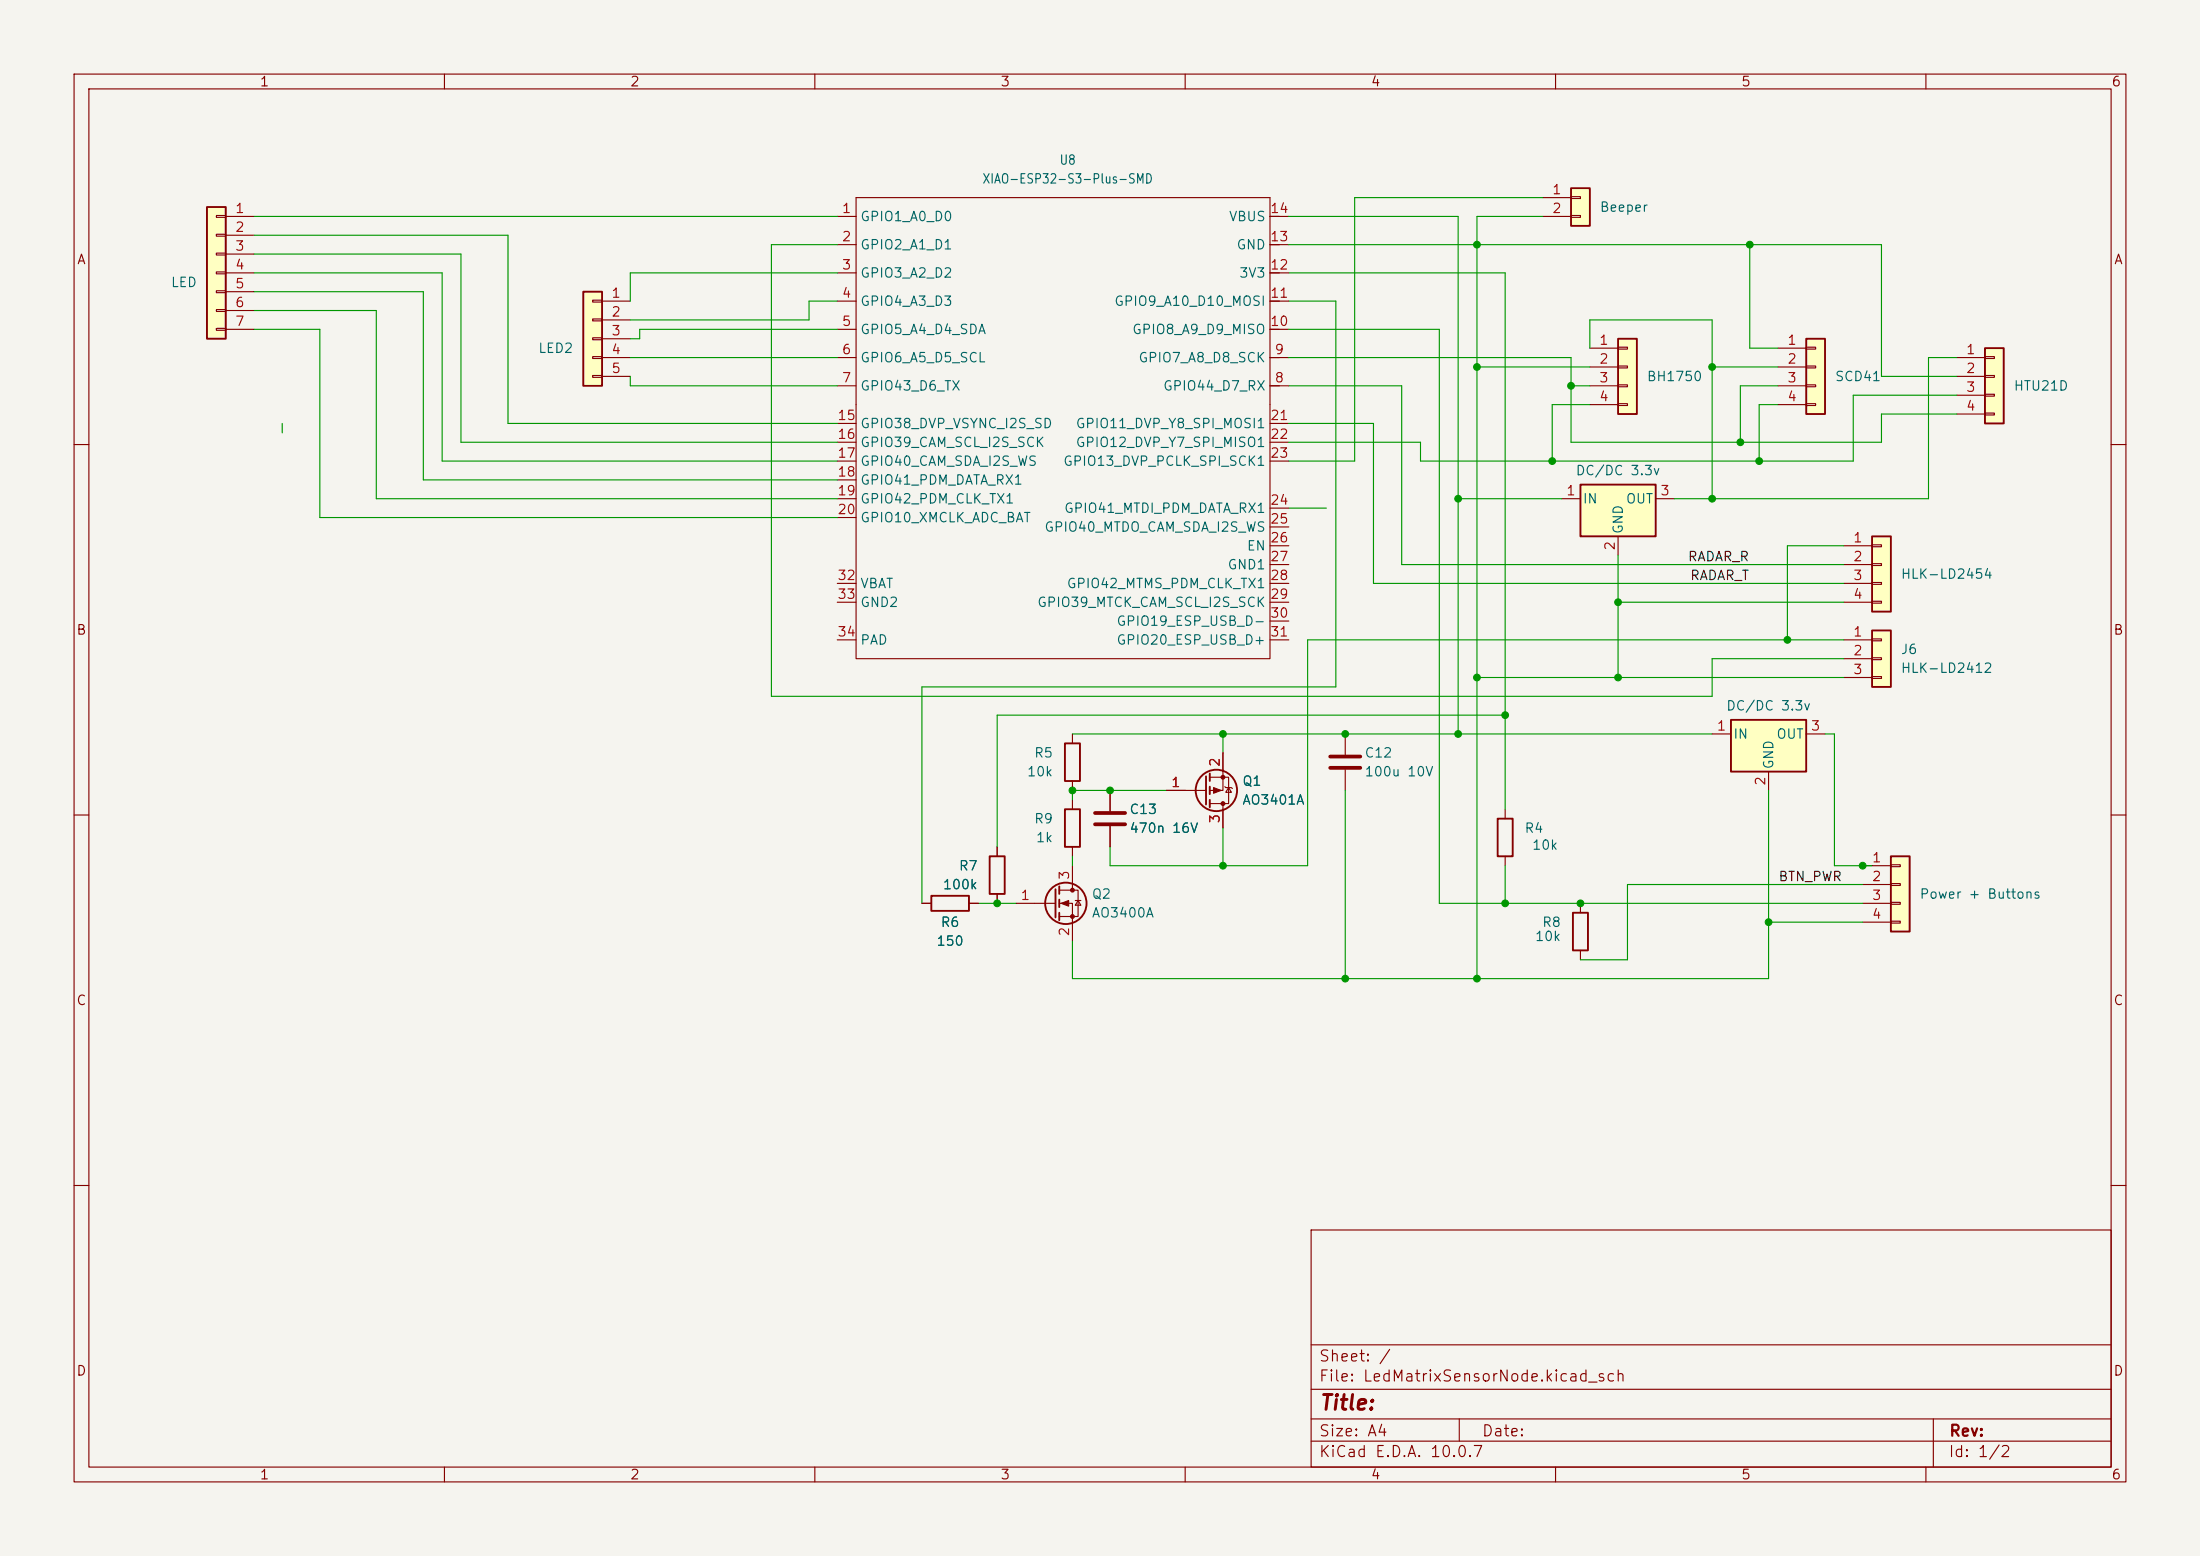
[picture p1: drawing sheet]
<svg xmlns="http://www.w3.org/2000/svg" width="297mm" height="210mm" viewBox="0 0 297 210" stroke-linecap="round" stroke-linejoin="round" font-family="sans-serif">
<path d="M0 0h297v210h-297z" fill="#f5f4ef" stroke="#f5f4ef" stroke-width=".14"/>
<g fill="none" stroke="#840000" stroke-width=".15">
<path d="M10 10h277v190h-277zM12 12h273v186h-273zM60 10v2M110 10v2M160 10v2M210 10v2M260 10v2M113 29.2h2.6M113 33h2.6M113 36.8h2.6M115.6 26.7h55.8v62.2h-55.8zM171.4 29.2h2.6"/>
<path d="M171.4 33h2.6M171.4 36.8h2.6M113 40.6h2.6M113 44.5h2.6M113 48.3h2.6M113 52.1h2.6M113 57.2h2.6M113 59.7h2.6M171.4 40.6h2.6M171.4 44.5h2.6M171.4 48.3h2.6M171.4 52.1h2.6"/>
<path d="M171.4 57.2h2.6M171.4 59.7h2.6M10 60h2M113 62.2h2.6M113 64.8h2.6M113 67.3h2.6M113 69.9h2.6M113 78.7h2.6M171.4 62.2h2.6M171.4 68.6h2.6M171.4 71.1h2.6M171.4 73.7h2.6"/>
<path d="M171.4 76.2h2.6M171.4 78.7h2.6M285 60h2M113 81.3h2.6M113 86.4h2.6M171.4 81.3h2.6M171.4 83.8h2.6M171.4 86.4h2.6M181.6 99.1v2.8M10 110h2M144.8 108v1.2M144.8 114.3v1.3"/>
<path d="M144.8 116.8v3.3M157.5 106.7h5.3M163.3 104.9h2.6v3.6h-2.6M165.1 101.6v5.1h-1.8M165.1 108.5v3.3M165.4 106.2l.1 .1h.7l.2 .1M165.9 106.3l.3 .6h-.7zM181.6 103.9v2.8M285 110h2M137.2 121.9h5.3M143 120.1h2.5v3.6h-2.5M143 121.9h1.8v5.1"/>
<path d="M145.2 121.5h.7M145.5 121.5l.4 .7h-.7zM10 160h2M177 166h108v32h-108zM285 160h2M60 198v2M110 198v2M160 198v2M177 194.5h108M177 191.5h108M177 187.5h108M177 181.5h108"/>
<path d="M197 191.5v3M210 198v2M260 198v2M261 191.5v6.5"/>
</g>
<g fill="none" stroke="#840000" stroke-width=".25">
<path d="M143 119.6v1.1M143.8 109.2h2v5.1h-2zM162.8 104.8v3.8M163.3 104.4v1M163.3 106.2v1M163.3 108v1M142.5 120v3.8M143 121.4v1M143 123.2v1"/>
<circle cx="164.2" cy="106.7" r="2.79"/>
<circle cx="143.9" cy="121.9" r="2.79"/>
</g>
<g fill="#840000" stroke="#840000" stroke-width=".15">
<path d="M163.8 106.3l1 .4-1 .4z"/>
<path d="M143.3 121.9l1-.4v.8z"/>
<circle cx="165.1" cy="108.5" r=".25"/>
<circle cx="165.1" cy="104.9" r=".25"/>
<circle cx="144.8" cy="120.1" r=".25"/>
<circle cx="144.8" cy="123.7" r=".25"/>
</g>
<path d="M179.6 102.1h4M179.6 103.6h4" fill="none" stroke="#840000" stroke-width=".51"/>
<path d="M233.7 97.2h10.1v6.9h-10.1z" fill="#ffffc2"/>
<path d="M233.7 97.2h10.1v6.9h-10.1zM133.6 115.6h2v5.1h-2zM143.8 100.3h2v5.1h-2zM125.7 120.9h5.1v2h-5.1z" fill="none" stroke="#840000" stroke-width=".25"/>
<path d="M144.8 99.1v1.2M231.1 99.1h2.6M243.8 99.1h2.6M134.6 114.3v1.3M144.8 105.4v1.3M149.9 106.7v2.8M149.9 111.5v2.8M238.8 104.1v2.6M124.5 121.9h1.2M130.8 121.9h1.3M134.6 120.7v1.2" fill="none" stroke="#840000" stroke-width=".15"/>
<path d="M147.8 109.7h4.1M147.8 111.3h4.1" fill="none" stroke="#840000" stroke-width=".51"/>
<path d="M212.1 25.4h2.5v5.1h-2.5z" fill="#ffffc2"/>
<path d="M212.1 25.4h2.5v5.1h-2.5z" fill="none" stroke="#840000" stroke-width=".25"/>
<path d="M208.3 26.7h3.8M208.3 29.2h3.8M212.1 26.5h1.3v.3h-1.3zM212.1 29.1h1.3v.2h-1.3z" fill="none" stroke="#840000" stroke-width=".15"/>
<path d="M255.3 115.6h2.5v10.1h-2.5z" fill="#ffffc2"/>
<path d="M255.3 115.6h2.5v10.1h-2.5z" fill="none" stroke="#840000" stroke-width=".25"/>
<path d="M251.5 116.8h3.8M251.5 119.4h3.8M255.3 116.7h1.2v.3h-1.2zM255.3 119.3h1.2v.2h-1.2zM251.5 121.9h3.8M251.5 124.5h3.8M255.3 121.8h1.2v.2h-1.2zM255.3 124.3h1.2v.3h-1.2z" fill="none" stroke="#840000" stroke-width=".15"/>
<path d="M252.7 85.1h2.6v7.6h-2.6z" fill="#ffffc2"/>
<path d="M252.7 85.1h2.6v7.6h-2.6zM202.2 110.5h2v5.1h-2zM212.3 123.2h2.1v5.1h-2.1z" fill="none" stroke="#840000" stroke-width=".25"/>
<path d="M248.9 86.4h3.8M248.9 88.9h3.8M248.9 91.4h3.8M252.7 86.2h1.3v.3h-1.3zM252.7 88.8h1.3v.2h-1.3zM252.7 91.3h1.3v.3h-1.3zM203.2 109.2v1.3M203.2 115.6v1.2M213.4 121.9v1.3M213.4 128.3v1.2" fill="none" stroke="#840000" stroke-width=".15"/>
<path d="M78.7 39.4h2.6v12.7h-2.6z" fill="#ffffc2"/>
<path d="M78.7 39.4h2.6v12.7h-2.6z" fill="none" stroke="#840000" stroke-width=".25"/>
<path d="M80 40.5h1.3v.3h-1.3zM80 43.1h1.3v.2h-1.3zM80 45.6h1.3v.2h-1.3zM80 48.1h1.3v.3h-1.3zM80 50.7h1.3v.2h-1.3zM81.3 40.6h3.8M81.3 43.2h3.8M81.3 45.7h3.8M81.3 48.3h3.8M81.3 50.8h3.8" fill="none" stroke="#840000" stroke-width=".15"/>
<path d="M243.8 45.7h2.6v10.2h-2.6z" fill="#ffffc2"/>
<path d="M243.8 45.7h2.6v10.2h-2.6z" fill="none" stroke="#840000" stroke-width=".25"/>
<path d="M240 47h3.8M240 49.5h3.8M240 52.1h3.8M240 54.6h3.8M243.8 46.9h1.3v.2h-1.3zM243.8 49.4h1.3v.3h-1.3zM243.8 51.9h1.3v.3h-1.3zM243.8 54.5h1.3v.2h-1.3z" fill="none" stroke="#840000" stroke-width=".15"/>
<path d="M27.9 27.9h2.6v17.8h-2.6z" fill="#ffffc2"/>
<path d="M27.9 27.9h2.6v17.8h-2.6z" fill="none" stroke="#840000" stroke-width=".25"/>
<g fill="none" stroke="#840000" stroke-width=".15">
<path d="M29.2 29.1h1.3v.2h-1.3zM29.2 31.6h1.3v.3h-1.3zM29.2 34.2h1.3v.2h-1.3zM29.2 36.7h1.3v.3h-1.3zM29.2 39.2h1.3v.3h-1.3zM30.5 29.2h3.8M30.5 31.8h3.8M30.5 34.3h3.8M30.5 36.8h3.8M30.5 39.4h3.8M29.2 41.8h1.3v.2h-1.3zM29.2 44.3h1.3v.3h-1.3z"/>
<path d="M30.5 41.9h3.8M30.5 44.5h3.8"/>
</g>
<path d="M252.7 72.4h2.6v10.2h-2.6z" fill="#ffffc2"/>
<path d="M252.7 72.4h2.6v10.2h-2.6z" fill="none" stroke="#840000" stroke-width=".25"/>
<path d="M248.9 73.7h3.8M248.9 76.2h3.8M248.9 78.7h3.8M252.7 73.5h1.3v.3h-1.3zM252.7 76.1h1.3v.2h-1.3zM252.7 78.6h1.3v.3h-1.3zM248.9 81.3h3.8M252.7 81.2h1.3v.2h-1.3z" fill="none" stroke="#840000" stroke-width=".15"/>
<path d="M268 47h2.5v10.2h-2.5z" fill="#ffffc2"/>
<path d="M268 47h2.5v10.2h-2.5z" fill="none" stroke="#840000" stroke-width=".25"/>
<path d="M264.2 48.3h3.8M264.2 50.8h3.8M264.2 53.3h3.8M264.2 55.9h3.8M268 48.1h1.2v.3h-1.2zM268 50.7h1.2v.2h-1.2zM268 53.2h1.2v.3h-1.2zM268 55.8h1.2v.2h-1.2z" fill="none" stroke="#840000" stroke-width=".15"/>
<path d="M213.4 65.4h10.1v7h-10.1z" fill="#ffffc2"/>
<path d="M213.4 65.4h10.1v7h-10.1z" fill="none" stroke="#840000" stroke-width=".25"/>
<path d="M210.8 67.3h2.6M218.4 72.4v2.5M223.5 67.3h2.6" fill="none" stroke="#840000" stroke-width=".15"/>
<path d="M218.4 45.7h2.6v10.2h-2.6z" fill="#ffffc2"/>
<path d="M218.4 45.7h2.6v10.2h-2.6z" fill="none" stroke="#840000" stroke-width=".25"/>
<g fill="none" stroke="#840000" stroke-width=".15">
<path d="M214.6 47h3.8M214.6 49.5h3.8M214.6 52.1h3.8M214.6 54.6h3.8M218.4 46.9h1.3v.2h-1.3zM218.4 49.4h1.3v.3h-1.3zM218.4 51.9h1.3v.3h-1.3zM218.4 54.5h1.3v.2h-1.3zM134.6 114.3v1.3M149.9 106.7v2.8M149.9 111.5v2.8M157.5 106.7h2.5"/>
<path d="M165.1 101.6v2.5M165.1 109.2v2.6M124.5 121.9h1.2M130.8 121.9h1.3M134.6 120.7v1.2"/>
</g>
<g fill="none" stroke="#009600" stroke-width=".15">
<path d="M34.3 36.8h25.4v25.4h53.3M34.3 29.2h78.7M34.3 39.4h22.8v25.4h55.9M34.3 34.3h27.9v25.4h50.8M34.3 31.8h34.3v25.4h44.4M113 33h-8.9v61h127v-5.1h17.8M113 36.8h-27.9v3.8M174 33h80v17.8h10.2M174 36.8h29.2v72.4M174 29.2h22.8v69.9M208.3 29.2h-8.9v102.9M208.3 26.7h-25.4v35.5h-8.9"/>
<path d="M236.2 33v14h3.8M34.3 44.5h8.9v25.4h69.8M34.3 41.9h16.5v25.4h62.2M38.1 57.2v1.2M85.1 50.8v1.3h27.9M85.1 48.3h27.9M113 44.5h-26.6v1.2h-1.3M113 40.6h-3.8v2.6h-24.1M174 48.3h38.1v11.4h41.9v-3.8h10.2M174 52.1h15.2v24.1h59.7M174 44.5h20.3v77.4h57.2M174 40.6h6.3v52.1h-55.8v29.2"/>
<path d="M174 57.2h11.4v21.5h63.5M199.4 49.5h15.2M212.1 52.1h2.5M214.6 54.6h-5.1v7.6M214.6 47v-3.8h16.5v24.1M231.1 49.5h8.9M240 54.6h-2.5v7.6M240 52.1h-5.1v7.6M264.2 48.3h-3.9v19h-34.2M264.2 53.3h-14v8.9h-58.4v-2.5h-17.8M174 68.6h5.1M196.8 67.3h14"/>
<path d="M218.4 74.9v16.5M248.9 73.7h-7.6v12.7M144.8 99.1h86.3M165.1 99.1v2.5M199.4 91.4h49.5M203.2 96.5h-68.6v17.8M218.4 81.3h30.5M246.4 99.1h1.2v17.7h5.1M248.9 86.4h-72.4v30.4h-26.6v-2.5M144.8 115.6v1.2M157.5 106.7h-12.7v1.3M165.1 111.8v5"/>
<path d="M181.6 106.7v25.4M203.2 116.8v5.1M238.8 106.7v25.4h-94v-5.1M251.5 119.4h-31.8v10.1h-6.3M132.1 121.9h5.1M238.8 124.5h12.7"/>
</g>
<g fill="#009600" stroke="#009600" stroke-width=".14">
<circle cx="196.8" cy="67.3" r=".46"/>
<circle cx="241.3" cy="86.4" r=".46"/>
<circle cx="218.4" cy="81.3" r=".46"/>
<circle cx="209.5" cy="62.2" r=".46"/>
<circle cx="199.4" cy="49.5" r=".46"/>
<circle cx="144.8" cy="106.7" r=".46"/>
<circle cx="199.4" cy="33" r=".46"/>
<circle cx="212.1" cy="52.1" r=".46"/>
<circle cx="165.1" cy="116.8" r=".46"/>
<circle cx="134.6" cy="121.9" r=".46"/>
<circle cx="149.9" cy="106.7" r=".46"/>
<circle cx="203.2" cy="96.5" r=".46"/>
<circle cx="218.4" cy="91.4" r=".46"/>
<circle cx="196.8" cy="99.1" r=".46"/>
<circle cx="199.4" cy="91.4" r=".46"/>
<circle cx="238.8" cy="124.5" r=".46"/>
<circle cx="181.6" cy="132.1" r=".46"/>
<circle cx="199.4" cy="132.1" r=".46"/>
<circle cx="251.5" cy="116.8" r=".46"/>
<circle cx="165.1" cy="99.1" r=".46"/>
<circle cx="181.6" cy="99.1" r=".46"/>
<circle cx="213.4" cy="121.9" r=".46"/>
<circle cx="203.2" cy="121.9" r=".46"/>
<circle cx="231.1" cy="49.5" r=".46"/>
<circle cx="237.5" cy="62.2" r=".46"/>
<circle cx="234.9" cy="59.7" r=".46"/>
<circle cx="231.1" cy="67.3" r=".46"/>
<circle cx="236.2" cy="33" r=".46"/>
</g>
<text font-size="2" fill="#840000" x="178" y="190.8">Title:</text>
<g font-size="1.5" fill="#840000">
<text x="178" y="184.1">Sheet: /</text>
<text x="178" y="186.8">File: LedMatrixSensorNode.kicad_sch</text>
<text x="178" y="197">KiCad E.D.A. 10.0.7</text>
<text x="178" y="194.2">Size: A4</text>
<text x="200" y="194.2">Date:</text>
<text x="263" y="197">Id: 1/2</text>
<text x="263" y="194.2">Rev:</text>
</g>
<g font-size="1.3" fill="#840000">
<text x="35" y="12">1</text>
<text x="85" y="12">2</text>
<text x="135" y="12">3</text>
<text x="185" y="12">4</text>
<text x="235" y="12">5</text>
<text x="285" y="12">6</text>
<text x="10.3" y="36">A</text>
<text x="285.3" y="36">A</text>
<text x="10.2" y="86">B</text>
<text x="285.2" y="86">B</text>
<text x="10.2" y="136">C</text>
<text x="285.2" y="136">C</text>
<text x="10.2" y="186">D</text>
<text x="285.2" y="186">D</text>
<text x="35" y="200">1</text>
<text x="85" y="200">2</text>
<text x="135" y="200">3</text>
<text x="185" y="200">4</text>
<text x="235" y="200">5</text>
<text x="285" y="200">6</text>
</g>
<g font-size="1.3" fill="#006464">
<text x="143" y="22.6">U8</text>
<text x="132.5" y="25.1">XIAO-ESP32-S3-Plus-SMD</text>
<text x="215.9" y="28.9">Beeper</text>
<text x="116.1" y="30.2">GPIO1_A0_D0</text>
<text x="116.1" y="34">GPIO2_A1_D1</text>
<text x="165.8" y="30.2">VBUS</text>
<text x="166.8" y="34">GND</text>
<text x="23" y="39.1">LED</text>
<text x="116.1" y="37.8">GPIO3_A2_D2</text>
<text x="116.1" y="41.6">GPIO4_A3_D3</text>
<text x="150.3" y="41.6">GPIO9_A10_D10_MOSI</text>
<text x="167.2" y="37.8">3V3</text>
<text x="72.6" y="48">LED2</text>
<text x="116.1" y="45.4">GPIO5_A4_D4_SDA</text>
<text x="152.8" y="45.4">GPIO8_A9_D9_MISO</text>
<text x="116.1" y="49.2">GPIO6_A5_D5_SCL</text>
<text x="116.1" y="53">GPIO43_D6_TX</text>
<text x="153.6" y="49.2">GPIO7_A8_D8_SCK</text>
<text x="156.9" y="53">GPIO44_D7_RX</text>
<text x="222.2" y="51.8">BH1750</text>
<text x="247.6" y="51.8">SCD41</text>
<text x="271.8" y="53">HTU21D</text>
<text x="116.1" y="58.1">GPIO38_DVP_VSYNC_I2S_SD</text>
<text x="145.1" y="58.1">GPIO11_DVP_Y8_SPI_MOSI1</text>
<text x="116.1" y="60.7">GPIO39_CAM_SCL_I2S_SCK</text>
<text x="116.1" y="63.2">GPIO40_CAM_SDA_I2S_WS</text>
<text x="116.1" y="65.7">GPIO41_PDM_DATA_RX1</text>
<text x="143.4" y="63.2">GPIO13_DVP_PCLK_SPI_SCK1</text>
<text x="145.1" y="60.7">GPIO12_DVP_Y7_SPI_MISO1</text>
<text x="212.6" y="64.5">DC/DC 3.3v</text>
<text x="116.1" y="68.3">GPIO42_PDM_CLK_TX1</text>
<text x="116.1" y="70.8">GPIO10_XMCLK_ADC_BAT</text>
<text x="143.6" y="69.5">GPIO41_MTDI_PDM_DATA_RX1</text>
<text x="213.6" y="68.3">IN</text>
<text x="219.4" y="68.3">OUT</text>
<text x="140.9" y="72.1">GPIO40_MTDO_CAM_SDA_I2S_WS</text>
<text x="165.6" y="77.2">GND1</text>
<text x="168.2" y="74.6">EN</text>
<text x="219.4" y="72.2" transform="rotate(-90 219.4 72.2)">GND</text>
<text x="116.1" y="79.7">VBAT</text>
<text x="116.1" y="82.2">GND2</text>
<text x="139.9" y="82.2">GPIO39_MTCK_CAM_SCL_I2S_SCK</text>
<text x="143.9" y="79.7">GPIO42_MTMS_PDM_CLK_TX1</text>
<text x="256.5" y="78.4">HLK-LD2454</text>
<text x="116.1" y="87.3">PAD</text>
<text x="150.6" y="84.8">GPIO19_ESP_USB_D-</text>
<text x="150.6" y="87.3">GPIO20_ESP_USB_D+</text>
<text x="256.5" y="88.6">J6</text>
<text x="256.5" y="91.1">HLK-LD2412</text>
<text x="232.9" y="96.2">DC/DC 3.3v</text>
<text x="233.9" y="100">IN</text>
<text x="239.7" y="100">OUT</text>
<text x="138.6" y="105.1">10k</text>
<text x="139.5" y="102.6">R5</text>
<text x="167.6" y="106.4">Q1</text>
<text x="184.1" y="102.6">C12</text>
<text x="184.1" y="105.1">100u 10V</text>
<text x="239.7" y="103.9" transform="rotate(-90 239.7 103.9)">GND</text>
<text x="139.5" y="111.5">R9</text>
<text x="139.8" y="114">1k</text>
<text x="152.4" y="110.2">C13</text>
<text x="152.4" y="112.7">470n 16V</text>
<text x="167.6" y="108.9">AO3401A</text>
<text x="205.7" y="112.7">R4</text>
<text x="129.4" y="117.8">R7</text>
<text x="206.7" y="115">10k</text>
<text x="126.9" y="125.4">R6</text>
<text x="127.2" y="120.3">100k</text>
<text x="147.3" y="121.6">Q2</text>
<text x="147.3" y="124.2">AO3400A</text>
<text x="208.1" y="125.4">R8</text>
<text x="259.1" y="121.6">Power + Buttons</text>
<text x="126.3" y="128">150</text>
<text x="207.1" y="127.3">10k</text>
</g>
<g font-size="1.3" fill="#a90000">
<text x="31.7" y="29.1">1</text>
<text x="113.6" y="29.1">1</text>
<text x="171.4" y="29.1">14</text>
<text x="209.5" y="26.5">1</text>
<text x="209.5" y="29.1">2</text>
<text x="31.7" y="31.6">2</text>
<text x="31.7" y="34.2">3</text>
<text x="113.6" y="32.9">2</text>
<text x="171.4" y="32.9">13</text>
<text x="31.7" y="36.7">4</text>
<text x="31.7" y="39.2">5</text>
<text x="31.7" y="41.8">6</text>
<text x="82.5" y="40.5">1</text>
<text x="113.6" y="36.7">3</text>
<text x="113.6" y="40.5">4</text>
<text x="171.4" y="40.5">11</text>
<text x="171.4" y="36.7">12</text>
<text x="31.7" y="44.3">7</text>
<text x="82.5" y="43">2</text>
<text x="82.5" y="45.6">3</text>
<text x="113.6" y="44.3">5</text>
<text x="171.4" y="44.3">10</text>
<text x="215.8" y="46.9">1</text>
<text x="241.2" y="46.9">1</text>
<text x="82.5" y="48.1">4</text>
<text x="82.5" y="50.7">5</text>
<text x="113.6" y="48.1">6</text>
<text x="113.6" y="51.9">7</text>
<text x="172" y="51.9">8</text>
<text x="172" y="48.1">9</text>
<text x="215.8" y="49.4">2</text>
<text x="215.8" y="51.9">3</text>
<text x="241.2" y="49.4">2</text>
<text x="241.2" y="51.9">3</text>
<text x="265.3" y="48.1">1</text>
<text x="265.3" y="50.7">2</text>
<text x="265.3" y="53.2">3</text>
<text x="113" y="57">15</text>
<text x="113" y="59.6">16</text>
<text x="171.4" y="57">21</text>
<text x="171.4" y="59.6">22</text>
<text x="215.8" y="54.5">4</text>
<text x="241.2" y="54.5">4</text>
<text x="265.3" y="55.7">4</text>
<text x="113" y="62.1">17</text>
<text x="113" y="64.6">18</text>
<text x="171.4" y="62.1">23</text>
<text x="113" y="67.2">19</text>
<text x="113" y="69.7">20</text>
<text x="171.4" y="68.4">24</text>
<text x="171.4" y="71">25</text>
<text x="211.4" y="67.2">1</text>
<text x="224.1" y="67.2">3</text>
<text x="171.4" y="73.5">26</text>
<text x="171.4" y="76.1">27</text>
<text x="218.3" y="74.4" transform="rotate(-90 218.3 74.4)">2</text>
<text x="250.1" y="73.5">1</text>
<text x="250.1" y="76.1">2</text>
<text x="113" y="78.6">32</text>
<text x="113" y="81.1">33</text>
<text x="171.4" y="78.6">28</text>
<text x="171.4" y="81.1">29</text>
<text x="171.4" y="83.7">30</text>
<text x="250.1" y="78.6">3</text>
<text x="250.1" y="81.1">4</text>
<text x="113" y="86.2">34</text>
<text x="171.4" y="86.2">31</text>
<text x="250.1" y="86.2">1</text>
<text x="250.1" y="88.8">2</text>
<text x="250.1" y="91.3">3</text>
<text x="231.7" y="98.9">1</text>
<text x="244.4" y="98.9">3</text>
<text x="158" y="106.5">1</text>
<text x="165" y="103.6" transform="rotate(-90 165 103.6)">2</text>
<text x="238.6" y="106.1" transform="rotate(-90 238.6 106.1)">2</text>
<text x="165" y="111.2" transform="rotate(-90 165 111.2)">3</text>
<text x="144.6" y="118.8" transform="rotate(-90 144.6 118.8)">3</text>
<text x="252.6" y="116.7">1</text>
<text x="252.6" y="119.2">2</text>
<text x="137.7" y="121.8">1</text>
<text x="252.6" y="121.8">3</text>
<text x="252.6" y="124.3">4</text>
<text x="144.6" y="126.5" transform="rotate(-90 144.6 126.5)">2</text>
</g>
<g font-size="1.3" fill="#0f0f0f">
<text x="227.8" y="76.1">RADAR_R</text>
<text x="228.1" y="78.6">RADAR_T</text>
<text x="240" y="119.3">BTN_PWR</text>
</g>
</svg>
